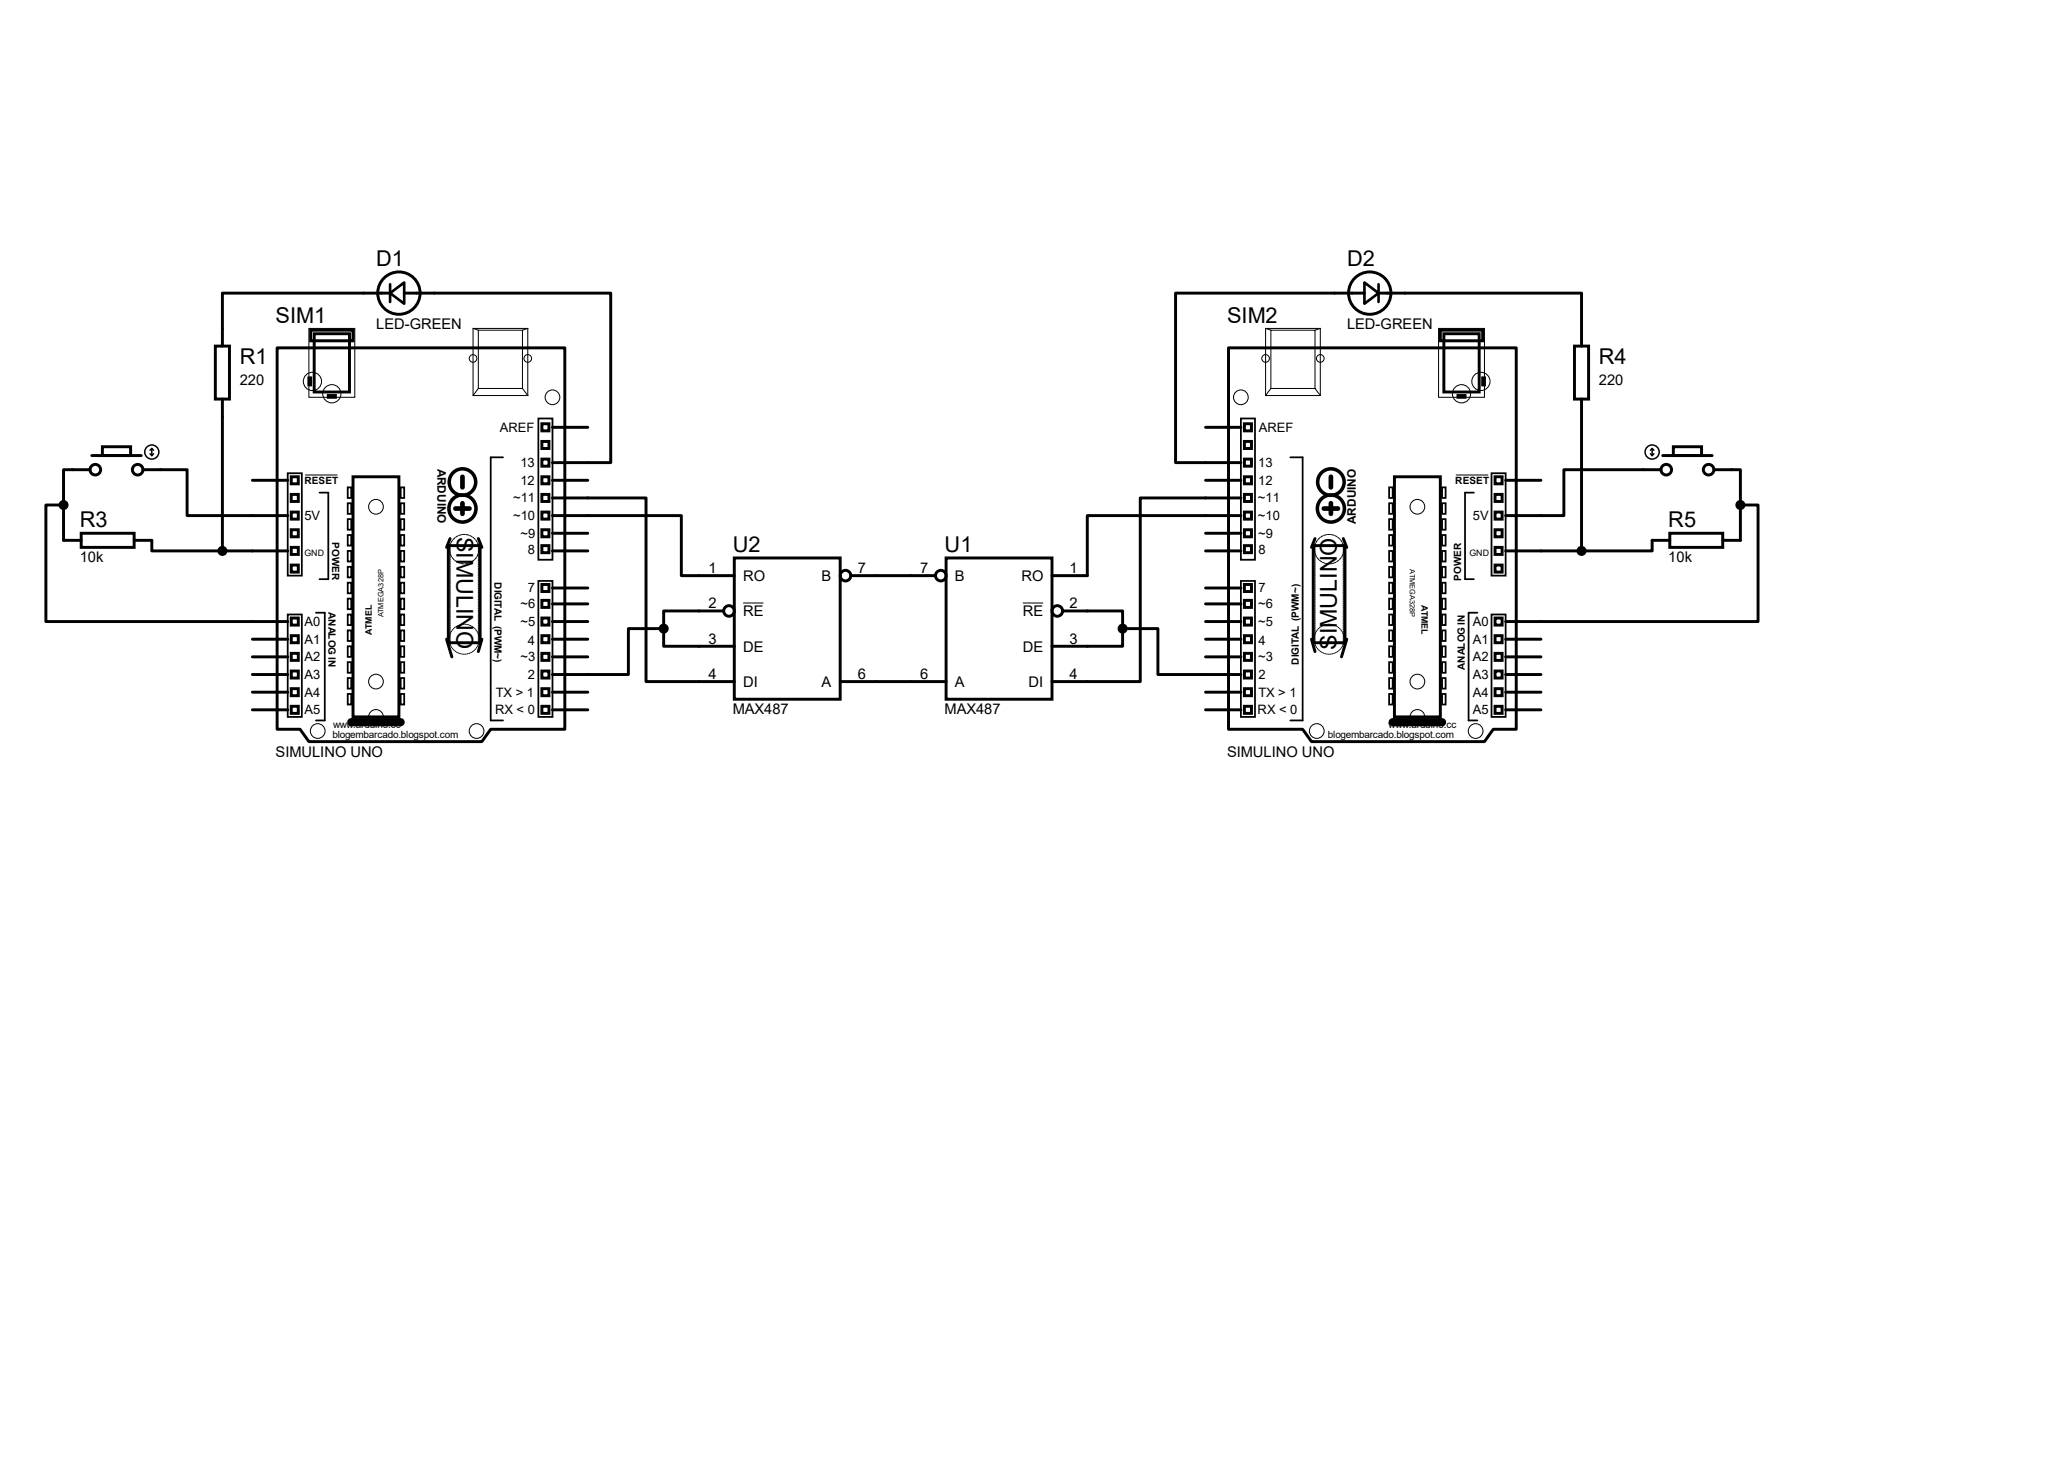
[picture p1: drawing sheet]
<svg xmlns="http://www.w3.org/2000/svg" width="297mm" height="210mm" viewBox="0 0 297 210" stroke-linecap="round" stroke-linejoin="round" font-family="sans-serif">
<g fill="none" stroke="#000" stroke-width=".42">
<path d="M31 49.8h2v7.6h-2zM32 57.4v21.8M39.9 50h41.4v54.9h-10.7l-1.3 1.8h-24.8l-1.3-1.8h-3.3zM44.4 54.4h.3v1h-.3zM44.7 47.5h6.1v1.5h-6.1zM45.2 48h5.1v8.4h-5.1zM47.2 56.9h1.1v.2h-1.1zM56.1 42.2h-24.1v7.6M58.2 42.2h29.7v24.3h-8.4M176.8 50h41.4v54.9h-3.3l-1.3 1.8h-24.9l-1.2-1.8h-10.7zM196.3 42.2h-27.1v24.3h9.4M198.4 42.2h29.2v7.6"/>
<path d="M207.3 47.5h6.1v1.5h-6.1zM207.8 48h5.1v8.4h-5.1zM209.8 56.9h1v.2h-1zM213.4 54.4h.2v1h-.2zM226.6 49.8h2v7.6h-2zM227.6 57.4v21.8M9.1 72.6h-2.5v16.8h34.8M9.1 72.6v5.1h2.6M11.7 76.7h7.6v2h-7.6zM13 67.6h-3.9v5M13.2 65.5h7.1M14.7 64.3h4.1v1.2h-4.1z"/>
<path d="M19.3 77.7h2.5v1.5h10.2M20.6 67.6h6.3v6.6h14.5M32 79.2h9.4M36.3 69.1h5.1M41.9 68.6h1v1h-1zM41.9 71.1h1v1h-1zM41.9 73.7h1v1h-1zM41.9 76.2h1v1h-1zM41.9 78.7h1v1.1h-1zM50.8 68.6h6.6v34.5h-6.6zM64.5 78.5h4.6v14h-4.6zM64.8 77.5l-.5 1.2"/>
<path d="M68.8 77.5l.5 1.2M78 61h1v1h-1zM78 66h1v1.1h-1zM78 68.6h1v1h-1zM78 71.1h1v1h-1zM78 73.7h1v1h-1zM78 76.2h1v1h-1zM78 78.5h1v1h-1zM78 63.5h1v1h-1zM79.5 74.2h18.5v8.6h7.7M79.5 71.6h13.5v26.4h12.7M79.5 79.2h5.1"/>
<path d="M79.5 76.7h5.1M79.5 69.1h5.1M79.5 61.5h5.1M173.5 79.2h5.1M173.5 76.7h5.1M173.5 69.1h5.1M173.5 61.5h5.1M178.6 74.2h-22.1v8.6h-5.1M178.6 71.6h-14.5v26.4h-12.7M179.1 61h1v1h-1zM179.1 66h1v1.1h-1zM179.1 68.6h1v1h-1z"/>
<path d="M179.1 71.1h1v1h-1zM179.1 73.7h1v1h-1zM179.1 76.2h1v1h-1zM179.1 78.5h1v1h-1zM179.1 63.5h1v1h-1zM189 78.5h4.5v14h-4.5zM189.2 77.5l-.5 1.2M193.3 77.5l.5 1.2M200.7 68.6h6.6v34.5h-6.6zM215.1 68.6h1.1v1h-1.1zM215.1 71.1h1.1v1h-1.1zM215.1 73.7h1.1v1h-1.1z"/>
<path d="M215.1 76.2h1.1v1h-1.1zM215.1 78.7h1.1v1.1h-1.1zM216.7 79.2h10.9M216.7 69.1h5M239 67.6h-14v6.6h-8.3M239.3 65.5h7.1M240.3 76.7h7.6v2h-7.6zM240.3 77.7h-2.6v1.5h-10.1M240.8 64.3h4.1v1.2h-4.1zM246.6 67.6h3.8v5M250.4 72.6h2.6v16.8h-36.3M250.4 72.6v5.1h-2.5"/>
<path d="M36.3 99.6h5.1M36.3 97h5.1M36.3 94.5h5.1M36.3 91.9h5.1M41.9 81.3h1v1h-1zM41.9 88.9h1v1h-1zM41.9 91.4h1v1.1h-1zM41.9 94h1v1h-1zM41.9 96.5h1v1h-1zM41.9 99.1h1v1h-1zM64.3 91.9l.7 2.6M69.3 91.9l-.5 1.8"/>
<path d="M78 84.1h1v1h-1zM78 86.4h1v1h-1zM78 88.9h1v1h-1zM78 91.4h1v1.1h-1zM78 94h1v1h-1zM78 96.5h1v1h-1zM78 99.1h1v1h-1zM79.5 99.6h5.1M79.5 94.5h5.1M79.5 91.9h5.1M79.5 89.4h5.1M79.5 86.9h5.1"/>
<path d="M79.5 84.6h5.1M95.5 90.4v2.6h10.2M95.5 90.4h-5.1v6.6h-10.9M104.1 87.9h-8.6v2.5M105.7 80.3h15.2v20.3h-15.2zM120.9 98h15.2M122.4 82.8h12.2M136.1 80.3h15.3v20.3h-15.3zM152.9 87.9h8.6v2.5M161.5 90.4v2.6h-10.1M161.5 90.4h5.1v6.6h12M173.5 99.6h5.1"/>
<path d="M173.5 94.5h5.1M173.5 91.9h5.1M173.5 89.4h5.1M173.5 86.9h5.1M173.5 84.6h5.1M179.1 84.1h1v1h-1zM179.1 86.4h1v1h-1zM179.1 88.9h1v1h-1zM179.1 91.4h1v1.1h-1zM179.1 94h1v1h-1zM179.1 96.5h1v1h-1zM179.1 99.1h1v1h-1z"/>
<path d="M188.7 91.9l.5 1.8M193.8 91.9l-.8 2.6M215.1 81.3h1.1v1h-1.1zM215.1 88.9h1.1v1h-1.1zM215.1 91.4h1.1v1.1h-1.1zM215.1 94h1.1v1h-1.1zM215.1 96.5h1.1v1h-1.1zM215.1 99.1h1.1v1h-1.1zM216.7 99.6h5M216.7 97h5M216.7 94.5h5M216.7 91.9h5"/>
<path d="M36.3 102.1h5.1M41.9 101.6h1v1h-1zM78 101.6h1v1h-1zM79.5 102.1h5.1M173.5 102.1h5.1M179.1 101.6h1v1h-1zM215.1 101.6h1.1v1h-1.1zM216.7 102.1h5"/>
<circle cx="57.4" cy="42.2" r="3"/>
<circle cx="197.1" cy="42.2" r="3"/>
<circle cx="13.7" cy="67.6" r=".76"/>
<circle cx="19.8" cy="67.6" r=".76"/>
<circle cx="239.8" cy="67.6" r=".76"/>
<circle cx="245.9" cy="67.6" r=".76"/>
<circle cx="104.9" cy="87.9" r=".76"/>
<circle cx="121.7" cy="82.8" r=".76"/>
<circle cx="135.4" cy="82.8" r=".76"/>
<circle cx="152.1" cy="87.9" r=".76"/>
</g>
<g fill="none" stroke="#000" stroke-width=".14">
<path d="M44.4 47.2h6.7v9.9h-6.7zM68.1 47.2h7.8v9.7h-7.8zM68.1 47.2l.7 .3M68.8 47.5h6.4v8.4h-6.4zM68.9 55.9l-.8 1M75.2 55.9l.8 1M76 47.2l-.8 .3M182.1 47.2h7.9v9.7h-7.9zM182.2 47.2l.7 .3M182.9 47.5h6.3v8.4h-6.3zM182.9 55.9l-.7 1M189.3 55.9l.7 1"/>
<path d="M190 47.2l-.8 .3M207 47.2h6.6v9.9h-6.6zM43.9 68.3h4.6M64.8 78.2v14.5M68.8 78.2l.1 14.5M189.2 78.2l.1 14.5M193.3 78.2v14.5M209.5 68.3h4.6M106.9 86.7h3M147.2 86.7h2.9"/>
<circle cx="45" cy="54.9" r="1.31"/>
<circle cx="47.8" cy="56.6" r="1.31"/>
<circle cx="68.1" cy="51.6" r=".55"/>
<circle cx="75.9" cy="51.6" r=".55"/>
<circle cx="79.5" cy="57.1" r="1.06"/>
<circle cx="178.6" cy="57.1" r="1.06"/>
<circle cx="182.1" cy="51.6" r=".55"/>
<circle cx="190" cy="51.6" r=".55"/>
<circle cx="210.3" cy="56.6" r="1.31"/>
<circle cx="213.1" cy="54.9" r="1.31"/>
<circle cx="54.1" cy="72.9" r="1.06"/>
<circle cx="204" cy="72.9" r="1.06"/>
<circle cx="54.1" cy="98" r="1.06"/>
<circle cx="66.8" cy="91.9" r="2.16"/>
<circle cx="191.3" cy="91.9" r="2.16"/>
<circle cx="204" cy="98" r="1.06"/>
<circle cx="45.7" cy="105.2" r="1.06"/>
<circle cx="54.1" cy="103.1" r="1.06"/>
<circle cx="68.6" cy="105.2" r="1.06"/>
<circle cx="189.5" cy="105.2" r="1.06"/>
<circle cx="204" cy="103.1" r="1.06"/>
<circle cx="212.3" cy="105.2" r="1.06"/>
</g>
<path d="M56.1 42.2l2.1-1.6v3.1zM56.1 40.9v2.5M196.3 40.6l2.1 1.6-2.1 1.5zM198.4 40.9v2.5" fill="none" stroke="#000" stroke-width=".38"/>
<g fill="none" stroke="#000" stroke-width=".25">
<path d="M41.4 68.1h2v14.7h-2zM46 70.9h1.2v12.4h-1.2M50 70.1h.5v1.5h-.5zM50 72.4h.5v1.5h-.5zM50 74.7h.5v1.5h-.5zM50 77h.5v1.5h-.5zM50 79.2h.5v1.6h-.5zM57.7 70.1h.5v1.5h-.5zM57.7 72.4h.5v1.5h-.5zM57.7 74.7h.5v1.5h-.5zM57.7 77h.5v1.5h-.5zM57.7 79.2h.5v1.6h-.5z"/>
<path d="M72.4 65.8h-1.8v37.8h1.8M77.5 60.2h2v20.3h-2zM178.6 60.2h2v20.3h-2zM185.7 65.8h1.8v37.8h-1.8M199.9 70.1h.5v1.5h-.5zM199.9 72.4h.5v1.5h-.5zM199.9 74.7h.5v1.5h-.5zM199.9 77h.5v1.5h-.5zM199.9 79.2h.5v1.6h-.5zM207.5 70.1h.5v1.5h-.5zM207.5 72.4h.5v1.5h-.5zM207.5 74.7h.5v1.5h-.5z"/>
<path d="M207.5 77h.5v1.5h-.5zM207.5 79.2h.5v1.6h-.5zM212.1 70.9h-1.3v12.4h1.3M214.6 68.1h2.1v14.7h-2.1zM41.4 88.4h2v14.7h-2zM45.5 88.1h1.2v15.5h-1.2M50 81.5h.5v1.6h-.5zM50 83.8h.5v1.5h-.5zM50 86.1h.5v1.5h-.5zM50 88.4h.5v1.5h-.5zM50 90.7h.5v1.5h-.5zM50 93h.5v1.5h-.5z"/>
<path d="M50 95.2h.5v1.6h-.5zM50 97.5h.5v1.6h-.5zM50 99.8h.5v1.5h-.5zM57.7 81.5h.5v1.6h-.5zM57.7 83.8h.5v1.5h-.5zM57.7 86.1h.5v1.5h-.5zM57.7 88.4h.5v1.5h-.5zM57.7 90.7h.5v1.5h-.5zM57.7 93h.5v1.5h-.5zM57.7 95.2h.5v1.6h-.5zM57.7 97.5h.5v1.6h-.5zM57.7 99.8h.5v1.5h-.5z"/>
<path d="M77.5 83.6h2v19.5h-2zM178.6 83.6h2v19.5h-2zM199.9 81.5h.5v1.6h-.5zM199.9 83.8h.5v1.5h-.5zM199.9 86.1h.5v1.5h-.5zM199.9 88.4h.5v1.5h-.5zM199.9 90.7h.5v1.5h-.5zM199.9 93h.5v1.5h-.5zM199.9 95.2h.5v1.6h-.5zM199.9 97.5h.5v1.6h-.5zM199.9 99.8h.5v1.5h-.5zM207.5 81.5h.5v1.6h-.5z"/>
<path d="M207.5 83.8h.5v1.5h-.5zM207.5 86.1h.5v1.5h-.5zM207.5 88.4h.5v1.5h-.5zM207.5 90.7h.5v1.5h-.5zM207.5 93h.5v1.5h-.5zM207.5 95.2h.5v1.6h-.5zM207.5 97.5h.5v1.6h-.5zM207.5 99.8h.5v1.5h-.5zM212.6 88.1h-1.3v15.5h1.3M214.6 88.4h2.1v14.7h-2.1z"/>
</g>
<g fill="none" stroke="#000" stroke-width=".14" stroke-dasharray=".4 .1">
<circle cx="66.8" cy="79" r="2.12"/>
<circle cx="191.3" cy="79" r="2.12"/>
</g>
<g fill="none" stroke="#000" stroke-width=".51">
<circle cx="66.5" cy="73.2" r="1.95"/>
<circle cx="66.5" cy="69.3" r="1.91"/>
<circle cx="191.5" cy="73.2" r="1.95"/>
<circle cx="191.5" cy="69.3" r="1.91"/>
</g>
<path d="M65.5 73.2h2.1M66.5 68.6v1.5M66.5 72.4v1.5M190.5 73.2h2M191.5 68.6v1.5M191.5 72.4v1.5" fill="none" stroke="#000" stroke-width=".68"/>
<path d="M50.5 103.9h7.2M200.4 103.9h7.1" fill="none" stroke="#000" stroke-width="1.2"/>
<g fill="#000" stroke="#000" stroke-width=".42">
<circle cx="9.1" cy="72.6" r=".51"/>
<circle cx="32" cy="79.2" r=".51"/>
<circle cx="227.6" cy="79.2" r=".51"/>
<circle cx="250.4" cy="72.6" r=".51"/>
<circle cx="95.5" cy="90.4" r=".51"/>
<circle cx="161.5" cy="90.4" r=".51"/>
</g>
<g fill="none" stroke="#000" stroke-width=".21">
<path d="M21.6 65.3l.2 .2M21.8 64.5v1M21.8 64.5l-.2 .3M21.8 64.5l.3 .3M22.1 65.3l-.3 .2M237.5 65.3l.2 .2M237.7 64.5v1M237.7 64.5l.3 .3M237.7 64.5l-.2 .3M238 65.3l-.3 .2"/>
<circle cx="21.8" cy="65" r="1.02"/>
<circle cx="237.7" cy="65" r="1.02"/>
</g>
<g font-size="3.3">
<text x="65.7" y="77.2" transform="rotate(90 65.7 77.2)">SIMULINO</text>
<text x="192.4" y="93.5" transform="rotate(-90 192.4 93.5)">SIMULINO</text>
</g>
<g font-size="3.1">
<text x="54.1" y="38.2">D1</text>
<text x="193.8" y="38.2">D2</text>
<text x="39.7" y="46.5">SIM1</text>
<text x="176.6" y="46.5">SIM2</text>
<text x="34.5" y="52.4">R1</text>
<text x="230.1" y="52.4">R4</text>
<text x="11.5" y="75.8">R3</text>
<text x="240.1" y="75.8">R5</text>
<text x="105.5" y="79.4">U2</text>
<text x="135.9" y="79.4">U1</text>
</g>
<g font-size="2.1">
<text x="54.1" y="47.4">LED-GREEN</text>
<text x="193.8" y="47.4">LED-GREEN</text>
<text x="34.5" y="55.3">220</text>
<text x="230.1" y="55.3">220</text>
<text x="11.5" y="80.9">10k</text>
<text x="101.9" y="82.4">1</text>
<text x="106.9" y="83.6">RO</text>
<text x="118.2" y="83.6">B</text>
<text x="123.4" y="82.4">7</text>
<text x="132.4" y="82.4">7</text>
<text x="137.4" y="83.6">B</text>
<text x="147" y="83.6">RO</text>
<text x="153.9" y="82.4">1</text>
<text x="240.1" y="80.9">10k</text>
<text x="101.9" y="87.5">2</text>
<text x="106.9" y="88.6">RE</text>
<text x="147.2" y="88.6">RE</text>
<text x="153.9" y="87.5">2</text>
<text x="101.9" y="92.6">3</text>
<text x="106.9" y="93.7">DE</text>
<text x="147.2" y="93.7">DE</text>
<text x="153.9" y="92.6">3</text>
<text x="101.9" y="97.7">4</text>
<text x="106.9" y="98.8">DI</text>
<text x="118.2" y="98.8">A</text>
<text x="123.4" y="97.7">6</text>
<text x="132.4" y="97.7">6</text>
<text x="137.4" y="98.8">A</text>
<text x="148" y="98.8">DI</text>
<text x="153.9" y="97.7">4</text>
<text x="105.5" y="102.7">MAX487</text>
<text x="135.9" y="102.7">MAX487</text>
<text x="39.7" y="108.8">SIMULINO UNO</text>
<text x="176.6" y="108.8">SIMULINO UNO</text>
</g>
<g font-size="1.9">
<text x="71.9" y="62.1">AREF</text>
<text x="181.1" y="62.1">AREF</text>
<text x="74.9" y="67.2">13</text>
<text x="74.9" y="69.7">12</text>
<text x="181.1" y="67.2">13</text>
<text x="181.1" y="69.7">12</text>
<text x="43.8" y="74.8">5V</text>
<text x="73.8" y="72.3">~11</text>
<text x="73.8" y="74.8">~10</text>
<text x="74.9" y="77.3">~9</text>
<text x="181" y="72.3">~11</text>
<text x="181" y="74.8">~10</text>
<text x="181.1" y="77.3">~9</text>
<text x="212" y="74.8">5V</text>
<text x="75.9" y="79.6">8</text>
<text x="181.1" y="79.6">8</text>
<text x="74.9" y="87.5">~6</text>
<text x="75.9" y="85.2">7</text>
<text x="181.1" y="87.5">~6</text>
<text x="181.1" y="85.2">7</text>
<text x="43.8" y="90">A0</text>
<text x="43.8" y="92.6">A1</text>
<text x="43.8" y="95.1">A2</text>
<text x="74.9" y="90">~5</text>
<text x="74.9" y="95.1">~3</text>
<text x="75.9" y="92.8">4</text>
<text x="181.1" y="90">~5</text>
<text x="181.1" y="95.1">~3</text>
<text x="181.1" y="92.8">4</text>
<text x="212" y="90">A0</text>
<text x="212" y="92.6">A1</text>
<text x="212" y="95.1">A2</text>
<text x="43.8" y="97.7">A3</text>
<text x="43.8" y="100.2">A4</text>
<text x="71.4" y="100.2">TX &gt; 1</text>
<text x="75.9" y="97.7">2</text>
<text x="181.1" y="97.7">2</text>
<text x="181.1" y="100.2">TX &gt; 1</text>
<text x="212" y="97.7">A3</text>
<text x="212" y="100.2">A4</text>
<text x="43.8" y="102.7">A5</text>
<text x="71.2" y="102.7">RX &lt; 0</text>
<text x="181" y="102.7">RX &lt; 0</text>
<text x="212" y="102.7">A5</text>
</g>
<g font-size="1.7">
<text x="62.9" y="67.4" transform="rotate(90 62.9 67.4)">ARDUINO</text>
<text x="195.1" y="75.3" transform="rotate(-90 195.1 75.3)">ARDUINO</text>
</g>
<g font-size="1.4">
<text x="43.8" y="69.6">RESET</text>
<text x="209.4" y="69.6">RESET</text>
<text x="47.8" y="78" transform="rotate(90 47.8 78)">POWER</text>
<text x="71.2" y="83.7" transform="rotate(90 71.2 83.7)">DIGITAL (PWM~)</text>
<text x="210.3" y="83.5" transform="rotate(-90 210.3 83.5)">POWER</text>
<text x="47.3" y="88.1" transform="rotate(90 47.3 88.1)">ANALOG IN</text>
<text x="186.9" y="95.6" transform="rotate(-90 186.9 95.6)">DIGITAL (PWM~)</text>
<text x="210.8" y="96.3" transform="rotate(-90 210.8 96.3)">ANALOG IN</text>
<text x="47.8" y="106.2">blogembarcado.blogspot.com</text>
<text x="47.9" y="104.7">www.arduino.cc</text>
<text x="191.1" y="106.2">blogembarcado.blogspot.com</text>
<text x="199.8" y="104.7">www.arduino.cc</text>
</g>
<g font-size="1.3">
<text x="43.8" y="80">GND</text>
<text x="211.5" y="80">GND</text>
<text x="204.5" y="87" transform="rotate(90 204.5 87)">ATMEL</text>
<text x="53.5" y="91.3" transform="rotate(-90 53.5 91.3)">ATMEL</text>
</g>
<g font-size="1.1">
<text x="202.9" y="81.9" transform="rotate(90 202.9 81.9)">ATMEGA328P</text>
<text x="55.2" y="88.8" transform="rotate(-90 55.2 88.8)">ATMEGA328P</text>
</g>
</svg>
